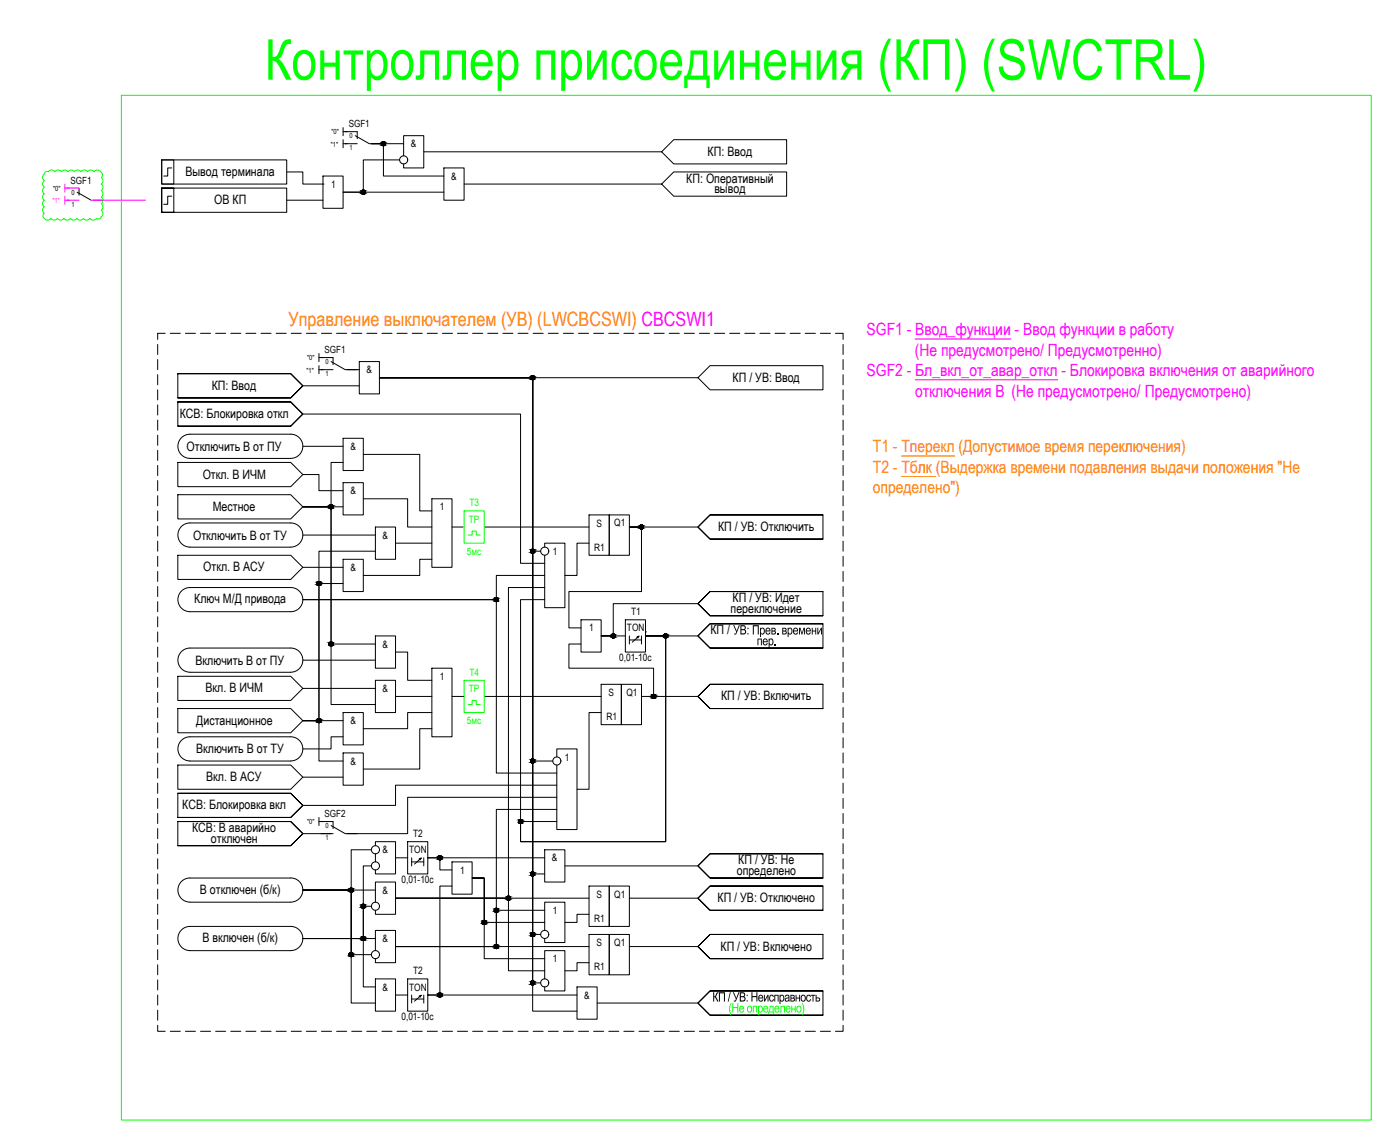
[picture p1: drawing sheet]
<svg xmlns="http://www.w3.org/2000/svg" width="827mm" height="674mm" viewBox="0 0 827 674" stroke-linecap="round" stroke-linejoin="round" font-family="sans-serif">
<!-- layer: 0 -->
<path d="M72 56h738v605h-738z" fill="none" stroke="#0f0" stroke-width=".59"/>
<path d="M541 200h56M541 224h84" fill="none" stroke="#f0f" stroke-width=".59"/>
<path d="M204 78h7v4M204 85h7M210 80l8 5h7M190 211h7v4M190 218h7M196 214l8 4h7M190 485h7v4M190 492h7M196 487l8 5h7" fill="none" stroke="#000" stroke-width=".59"/>
<!-- layer: 0 -->
<g fill="none" stroke="#000" stroke-width=".59">
<path d="M203 75v5M203 78h2M96 94h73v15h-73zM96 94h7v15h-7zM102 99h-3v5h-2M203 82v5M203 85h2M236 94h-21v19h-12h59M239 92v-12h11v19h-11v-2M239 85h-20h8v19h35M250 90h141M262 99h12v19h-12z"/>
<path d="M391 90l7-8h67v15h-67zM96 111v14h7v-14h-7h73v14h-73zM102 116h-3v5h-2M169 102h10v7h12M169 118h22M191 109h.1M191 104h12v19h-12zM274 109h117M391 109l7-7h67v14h-67zM98 197h-5v3M101 197h6M110 197h5"/>
<path d="M118 197h6M127 197h6M136 197h6M145 197h6M154 197h6M163 197h6M172 197h6M181 197h6M190 197h6M199 197h6M208 197h6M217 197h6"/>
<path d="M226 197h6M235 197h6M244 197h6M252 197h6M261 197h6M270 197h6M279 197h6M288 197h6M297 197h6M306 197h6M315 197h6M324 197h6"/>
<path d="M333 197h6M342 197h6M351 197h6M360 197h6M369 197h6M378 197h6M387 197h5M395 197h6M404 197h6M413 197h6M422 197h6M431 197h6"/>
<path d="M440 197h6M449 197h6M458 197h6M467 197h6M476 197h6M485 197h6M494 197h4v3M93 203v6M93 212v6M188 209v5M188 216v5M188 211h3"/>
<path d="M188 218h3M205 218h7M212 214h12v19h-12zM498 203v6M498 212v6M93 221v6M93 230v6M93 239v6M105 237v15h67l7-8-7-7h-67h67l7 7-7 8h-67M105 221v14h67l7-7-7-7h-67h67l7 7-7 7h-67M179 228h33M224 223h91v102h4"/>
<path d="M224 223h91v226h12M224 223h91v293h7M224 223h91v357h4M224 223h188M412 223l8-7h66v14h-66zM498 221v6M498 230v6M498 239v6M93 248v6M93 257v6M179 244h129v89h14M203 259h12v19h-12z"/>
<path d="M498 248v6M498 257v6M93 266v6M93 275v6M105 273h67l7 7-7 7h-67zM112 271h60M112 271a7 7 0 0 1-7-7 7 7 0 0 1 7-8h60a7 7 0 0 1 7 8 7 7 0 0 1-7 7M179 264h24M203 273h-7v26h-17h17v81h26M215 268h33v34h7M498 266v6M498 275v6"/>
<path d="M93 284v6M93 293v6M105 292h67l7 7-7 7h-67zM179 280h9v10h15M203 285h12v19h-12zM203 299h-24h17v117h26M215 295h26v16h14M255 295h12v40h-12zM498 284v6M498 293v6M93 302v6M93 311v6"/>
<path d="M93 320v5M179 316h43M222 311h12v19h-12zM267 311h7M286 311h62M348 304h12v24h-12zM360 304h12v24h-12zM412 311h-40h7v38h-43v22h7M486 304h-66l-8 7 8 7h66v-14h-66l-8 7 8 7h66M498 302v6M498 311v6M498 320v5"/>
<path d="M93 328v6M93 337v6M105 328h67l7 7-7 7h-67zM112 323h60M112 323a7 7 0 0 1-7-7 7 7 0 0 1 7-7h60a7 7 0 0 1 7 7 7 7 0 0 1-7 7M179 335h24M203 330h12v19h-12zM222 325h-34v101h-9M234 321h21M255 330h-7v10h-33M322 323v-2h12v38h-12v-31M322 340h-29v14h-114h114v103h36"/>
<path d="M348 321h-7v19h-7M498 328v6M498 337v6M93 346v6M93 355v6M108 349l2-2h2h60a7 7 0 0 1 7 7 7 7 0 0 1-7 7h-60a7 7 0 0 1-6-4 7 7 0 0 1 2-8zM203 345h-15v81h-9M322 354h-14v143h85v-121h-12h31M322 347h-22v183h-66M412 356h-50v20h-7h15M486 349h-66l-8 7 8 8h66v-15h-66l-8 7 8 8h66M498 346v6"/>
<path d="M498 355v6M93 364v6M93 373v6M222 376h12v19h-12zM343 366h12v19h-12zM370 366h11v19h-11zM372 376v4M372 378h7M376 376h2l-4 3M378 376l-1 1M379 376v4M381 373h.1"/>
<path d="M381 376h12v121h-85v-12h21M486 368h-66l-8 8 8 7h66v-15h-66l-8 8 8 7h66M498 364v6M498 373v6M93 382v6M93 391v6M93 400v6M105 399h67l7 8-7 7h-67zM108 384l2-1h2h60a7 7 0 0 1 7 7 7 7 0 0 1-7 7h-60a7 7 0 0 1-6-5 7 7 0 0 1 2-8zM179 390h43M234 385h7v17h14M255 395h12v40h-12z"/>
<path d="M343 380h-7v15h50v16h-7M498 382v6M498 391v6M498 400v6M93 409v6M93 418v6M105 418h67l7 8-7 7h-67zM179 407h43M222 402h12v19h-12zM234 411h21M267 411h7M286 411h69"/>
<path d="M355 404h12v24h-12zM367 404h12v24h-12zM386 411h26M486 404h-66l-8 7 8 7h66v-14h-66l-8 7 8 7h66M498 409v6M498 418v6M93 427v6M93 436v6M108 437l2-2h2h60a7 7 0 0 1 7 7 7 7 0 0 1-7 7h-60a7 7 0 0 1-6-4 7 7 0 0 1 2-8zM179 426h9v23h15M179 426h24M203 421h12v19h-12z"/>
<path d="M203 435h-7v7h-17M255 430h-7v24h-33M255 421h-14v9h-26M355 421h-7v45h-7M498 427v6M498 436v6M93 445v6M93 454v6M105 452h67l7 7-7 7h-67zM179 459h24M203 445h12v19h-12zM329 447v-5h12v48h-12v-38"/>
<path d="M498 445v6M498 454v6M93 462v6M93 471v6M105 468v15h67l7-7-7-8h-67h67l7 8-7 7h-67M329 464h-95v12h-55M329 471h-88v21h-36M329 478h-36v81h-59M498 462v6M498 471v6M93 480v6M93 489v6"/>
<path d="M93 498v6M105 485v14h67l7-7-7-7h-67h67l7 7-7 7h-67M179 492h17M188 483v4M188 485h3M222 499v-2h12v19h-12v-2M241 497h12v19h-12zM498 480v6M498 489v6M498 498v6M93 507v6M93 516v6"/>
<path d="M219 511h-4v43h-36h36v29h7M219 502h-11v24h-29h43M222 504v5M234 507h7M243 507v4M243 509h7M248 507h1l-4 3M249 507l-1 1M250 507v4M253 507h.1M253 507h7v7h7M253 507h69"/>
<path d="M267 509h12v19h-12zM322 502h12v19h-12zM334 511h78M486 504h-66l-8 7 8 7h66v-14h-66l-8 7 8 7h66M498 507v6M498 516v6M93 525v6M93 534v6M108 520l2-1 2-1h60a7 7 0 0 1 7 8 7 7 0 0 1-7 7h-60a7 7 0 0 1-6-5 7 7 0 0 1 2-8zM219 535h-4v19h-36h43M222 533v-12h12v19h-12v-2M234 530h66v43h22"/>
<path d="M234 530h114M267 523h-7v65h-7M322 538h-29v21h-59M348 523h12v24h-12zM348 540h-7v5h-7M360 523h12v24h-12zM372 530h40M486 523h-66l-8 7 8 8h66v-15h-66l-8 7 8 8h66M498 525v6M498 534v6M93 543v6M93 552v6"/>
<path d="M108 549l2-2h2h60a7 7 0 0 1 7 7 7 7 0 0 1-7 7h-60a7 7 0 0 1-6-4 7 7 0 0 1 2-8zM234 559h114M319 552h-4v-329h-91h91v374h26M322 549v-16h12v24h-12v-3M322 545h-36v-27h-7h7v48h36M348 552h12v24h-12zM360 552h12v24h-12zM372 559h40M486 552h-66l-8 7 8 7h66v-14h-66l-8 7 8 7h66M498 543v6M498 552v6M93 561v6"/>
<path d="M93 570v6M93 579v6M219 564h-11v-38h-29h29v66h14M222 561v-12h12v19h-12v-2M222 578h12v19h-12zM241 578h12v19h-12zM322 578v-17h12v24h-12v-2M348 568h-7v5h-7M498 561v6M498 570v6M498 579v6M93 588v5"/>
<path d="M93 597v5M234 588h7M243 588v4M243 590h7M248 588h1l-4 3M249 588l-1 1M250 588v4M253 588h.1M253 588h88M341 583h12v19h-12zM353 592h59M486 585h-66l-8 7 8 7h66v-14h-66l-8 7 8 7h66"/>
<path d="M498 588v5M498 597v5M93 605v4h5M101 609h6M110 609h5M118 609h6M127 609h6M136 609h6M145 609h6M154 609h6M163 609h6M172 609h6"/>
<path d="M181 609h6M190 609h6M199 609h6M208 609h6M217 609h6M226 609h6M235 609h6M244 609h6M252 609h6M261 609h6M270 609h6M279 609h6"/>
<path d="M288 609h6M297 609h6M306 609h6M315 609h6M324 609h6M333 609h6M342 609h6M351 609h6M360 609h6M369 609h6M378 609h6M387 609h5"/>
<path d="M395 609h6M404 609h6M413 609h6M422 609h6M431 609h6M440 609h6M449 609h6M458 609h6M467 609h6M476 609h6M485 609h6M498 605v4h-4"/>
<circle cx="227" cy="85" r="1.2"/>
<circle cx="239" cy="94" r="2.4"/>
<circle cx="215" cy="113" r="1.2"/>
<circle cx="315" cy="223" r="1.2"/>
<circle cx="196" cy="299" r="1.2"/>
<circle cx="379" cy="311" r="1.2"/>
<circle cx="315" cy="325" r="1.2"/>
<circle cx="322" cy="325" r="2.4"/>
<circle cx="188" cy="345" r="1.2"/>
<circle cx="293" cy="354" r="1.2"/>
<circle cx="362" cy="375" r="1.2"/>
<circle cx="393" cy="375" r="1.2"/>
<circle cx="196" cy="380" r="1.2"/>
<circle cx="386" cy="411" r="1.2"/>
<circle cx="188" cy="426" r="1.2"/>
<circle cx="315" cy="449" r="1.2"/>
<circle cx="329" cy="449" r="2.4"/>
<circle cx="308" cy="485" r="1.2"/>
<circle cx="222" cy="511" r="2.4"/>
<circle cx="222" cy="502" r="2.4"/>
<circle cx="260" cy="507" r="1.2"/>
<circle cx="315" cy="516" r="1.2"/>
<circle cx="208" cy="526" r="1.2"/>
<circle cx="215" cy="535" r="1.2"/>
<circle cx="222" cy="535" r="2.4"/>
<circle cx="293" cy="538" r="1.2"/>
<circle cx="300" cy="530" r="1.2"/>
<circle cx="215" cy="554" r="1.2"/>
<circle cx="286" cy="545" r="1.2"/>
<circle cx="293" cy="559" r="1.2"/>
<circle cx="315" cy="552" r="1.2"/>
<circle cx="322" cy="552" r="2.4"/>
<circle cx="208" cy="564" r="1.2"/>
<circle cx="222" cy="564" r="2.4"/>
<circle cx="260" cy="588" r="1.2"/>
<circle cx="315" cy="580" r="1.2"/>
<circle cx="322" cy="580" r="2.4"/>
</g>
<g fill="#000" stroke="#000" stroke-width=".59">
<path d="M226 86h1zM214 115h1zM214 112h1zM314 224h1zM314 222h1zM195 300h1zM379 312h1zM314 327h1zM314 324h1zM188 346h1zM293 355h1zM362 377h1z"/>
<path d="M393 377h1zM195 381h1zM386 412h1zM188 427h1zM314 451h1zM314 448h1zM307 486h1zM259 505h1zM314 517h1zM314 515h1zM207 527h1zM214 536h1z"/>
<path d="M214 534h1zM293 539h1zM300 532h1zM214 555h1zM214 553h1zM286 546h1zM314 553h1zM314 551h1zM207 565h1zM293 560h1zM314 579h1zM259 586h1z"/>
<path d="M314 582h1z"/>
<path d="M226 84h1zM226 84h1z"/>
<path d="M226 84h1zM226 84h1z"/>
<path d="M226 84h1zM226 84h1z"/>
<path d="M226 86h1zM226 86h1z"/>
<path d="M226 84h1zM226 84h1z"/>
<path d="M226 86h1zM226 86h1z"/>
<path d="M226 84h1zM226 84h1z"/>
<path d="M226 86h1zM226 86h1z"/>
<path d="M226 84h1zM226 84h1z"/>
<path d="M226 86h1zM226 86h1z"/>
<path d="M226 84h1zM226 84h1z"/>
<path d="M226 86h1zM226 86h1z"/>
<path d="M226 84h2zM226 84h2z"/>
<path d="M226 86h1zM226 86h1z"/>
<path d="M226 84h2zM226 84h2z"/>
<path d="M226 86h2zM226 86h1z"/>
<path d="M226 84h2zM226 84h2z"/>
<path d="M226 86h2zM226 86h2z"/>
<path d="M226 84h2zM226 84h2z"/>
<path d="M226 85h2zM226 85l2 1z"/>
<path d="M225 84l3 1zM225 84l3 1z"/>
<path d="M225 85h3zM225 85h3z"/>
<path d="M225 85h3zM225 85h3z"/>
<path d="M225 85h3zM225 85h3z"/>
<path d="M225 85h3zM225 85h3z"/>
<path d="M225 85h3zM225 85h3z"/>
<path d="M225 85h3zM225 85h3z"/>
<path d="M225 85h3zM225 85h3z"/>
<path d="M225 85h3zM225 85h3z"/>
<path d="M214 112h1zM214 112h1z"/>
<path d="M214 112h1zM214 112h1z"/>
<path d="M214 115h1zM214 115h1z"/>
<path d="M214 112h1zM214 112h1z"/>
<path d="M214 115h1zM214 115h1z"/>
<path d="M214 112l1 1zM214 112l1 1z"/>
<path d="M214 114h1zM214 114l1 1z"/>
<path d="M214 113h1zM214 113h1z"/>
<path d="M214 114h1zM214 114h1z"/>
<path d="M214 113h2zM214 113h2z"/>
<path d="M214 114h1zM214 114h1z"/>
<path d="M214 113h2zM214 113h2z"/>
<path d="M214 114h2zM214 114h1z"/>
<path d="M214 113h2zM214 113h2z"/>
<path d="M214 114h2zM214 114h2z"/>
<path d="M214 113h2zM214 113h2z"/>
<path d="M214 114h2zM214 114h2z"/>
<path d="M214 113h2zM214 113h2z"/>
<path d="M214 114h2zM214 114h2z"/>
<path d="M214 113h2zM214 113h2z"/>
<path d="M214 114h2zM214 114h2z"/>
<path d="M214 113h2zM214 113h2z"/>
<path d="M214 114h2zM214 114h2z"/>
<path d="M213 113h3zM213 113h3z"/>
<path d="M213 113h3zM213 113h3z"/>
<path d="M213 113l3 1zM213 113l3 1z"/>
<path d="M213 114h3zM213 114h3z"/>
<path d="M213 114h3zM213 114h3z"/>
<path d="M314 222h1zM314 222h1z"/>
<path d="M314 222h1zM314 222h1z"/>
<path d="M314 224h1zM314 224h1z"/>
<path d="M314 222h1zM314 222h1z"/>
<path d="M314 224h1zM314 224h1z"/>
<path d="M314 222h1zM314 222h1z"/>
<path d="M314 224h1zM314 224h1z"/>
<path d="M314 222h2zM314 222h2z"/>
<path d="M314 224h1zM314 224h1z"/>
<path d="M314 222h2zM314 222h2z"/>
<path d="M314 224h2zM314 224h1z"/>
<path d="M314 222h2zM314 222h2z"/>
<path d="M314 224h2zM314 224h2z"/>
<path d="M314 222h2zM314 222h2z"/>
<path d="M314 224h2zM314 224h2z"/>
<path d="M314 222l2 1zM314 222l2 1z"/>
<path d="M314 224h2zM314 224h2z"/>
<path d="M314 223h2zM314 223h2z"/>
<path d="M314 224h2zM314 224h2z"/>
<path d="M314 223h2zM314 223h2z"/>
<path d="M314 223h2zM314 223h2z"/>
<path d="M314 223l2 1zM314 223l2 1z"/>
<path d="M314 224h2zM314 224h2z"/>
<path d="M314 223h2zM314 223h2z"/>
<path d="M314 223h2zM314 223h2z"/>
<path d="M314 223h2zM314 223h2z"/>
<path d="M314 223h2zM314 223h2z"/>
<path d="M314 223h2zM314 223h2z"/>
<path d="M195 298h1zM195 298h1z"/>
<path d="M195 298h1zM195 298h1z"/>
<path d="M195 298h1zM195 298h1z"/>
<path d="M195 298h1zM195 298h1z"/>
<path d="M195 298h1zM195 298h1z"/>
<path d="M195 298h1zM195 298h1z"/>
<path d="M195 298h1zM195 298h1z"/>
<path d="M195 298l2 1zM195 298l2 1z"/>
<path d="M195 299h2zM195 299h2z"/>
<path d="M195 299h2zM195 299h2z"/>
<path d="M195 300h2zM195 300h2z"/>
<path d="M195 299h2zM195 299h2z"/>
<path d="M195 300h2zM195 300h2z"/>
<path d="M195 299h2zM195 299h2z"/>
<path d="M195 300h2zM195 300h2z"/>
<path d="M194 299h3zM194 299h3z"/>
<path d="M194 299h3zM194 299h3z"/>
<path d="M194 300h3zM194 300h3z"/>
<path d="M194 300h3zM194 300h3z"/>
<path d="M194 299h3zM194 299h3z"/>
<path d="M194 299h3zM194 299h3z"/>
<path d="M194 299h3zM194 299l3 1z"/>
<path d="M195 300h1zM195 300h1z"/>
<path d="M195 300h1zM195 300h1z"/>
<path d="M195 300h1zM195 300h1z"/>
<path d="M195 300h1zM195 300h1z"/>
<path d="M195 300h1zM195 300h1z"/>
<path d="M195 300h1zM195 300h1z"/>
<path d="M195 300h2zM195 300h1z"/>
<path d="M379 310h1zM379 310h1z"/>
<path d="M379 310h1zM378 310h2z"/>
<path d="M378 310h2zM378 310h2z"/>
<path d="M378 312h2zM378 312h2z"/>
<path d="M378 310h2zM378 310h2z"/>
<path d="M378 312h2zM378 312h2z"/>
<path d="M378 310h2zM378 310h2z"/>
<path d="M378 312h2zM378 312h2z"/>
<path d="M378 310h2zM378 310h2z"/>
<path d="M378 312h2zM378 312h2z"/>
<path d="M378 310l2 1zM378 310l2 1z"/>
<path d="M378 312h2zM378 312h2z"/>
<path d="M378 311h2zM378 311h2z"/>
<path d="M378 312h2zM378 312h2z"/>
<path d="M378 311h2zM378 311h2z"/>
<path d="M378 312h2zM378 312h2z"/>
<path d="M378 311h2zM378 311h2z"/>
<path d="M378 312h2zM378 312h2z"/>
<path d="M378 311h2zM378 311h2z"/>
<path d="M378 312h2zM378 312h2z"/>
<path d="M378 311h2zM378 311h2z"/>
<path d="M378 311h2zM378 311h2z"/>
<path d="M378 311h2zM378 311h2z"/>
<path d="M378 311h2zM378 311h2z"/>
<path d="M378 311h2zM378 311l2 1z"/>
<path d="M314 324h1zM314 324h1z"/>
<path d="M314 324h1zM314 324h1z"/>
<path d="M314 327h1zM314 327h1z"/>
<path d="M314 324h1zM314 324h1z"/>
<path d="M314 327h1zM314 327h1z"/>
<path d="M314 324l1 1zM314 325h1z"/>
<path d="M314 327h1zM314 327h1z"/>
<path d="M314 325h2zM314 325h2z"/>
<path d="M314 326h1zM314 326l1 1z"/>
<path d="M314 325h2zM314 325h2z"/>
<path d="M314 326h2zM314 326h1z"/>
<path d="M314 325h2zM314 325h2z"/>
<path d="M314 326h2zM314 326h2z"/>
<path d="M314 325h2zM314 325h2z"/>
<path d="M314 326h2zM314 326h2z"/>
<path d="M314 325h2zM314 325h2z"/>
<path d="M314 326h2zM314 326h2z"/>
<path d="M314 325h2zM314 325h2z"/>
<path d="M314 326h2zM314 326h2z"/>
<path d="M314 325h2zM314 325h2z"/>
<path d="M314 325h2zM314 325h2z"/>
<path d="M314 326h2zM314 326h2z"/>
<path d="M314 326h2zM314 326h2z"/>
<path d="M314 325h2zM314 325h2z"/>
<path d="M314 325h2zM314 325h2z"/>
<path d="M314 326h2zM314 326h2z"/>
<path d="M314 326h2zM314 326h2z"/>
<path d="M314 325h2zM314 325l2 1z"/>
<path d="M188 343h1zM188 343h1z"/>
<path d="M188 343h1zM188 343h1z"/>
<path d="M188 343h1zM188 343h1z"/>
<path d="M188 346h1zM188 346h1z"/>
<path d="M188 343l1 1zM188 344h1z"/>
<path d="M188 346h1zM188 346h1z"/>
<path d="M188 344h1zM188 344h1z"/>
<path d="M188 346h1zM188 346h1z"/>
<path d="M188 344h1zM188 344h1z"/>
<path d="M188 346h1zM188 346h1z"/>
<path d="M188 344h1zM188 344h1z"/>
<path d="M188 345h1zM188 345l1 1z"/>
<path d="M188 344h1zM188 344h1z"/>
<path d="M188 345h1zM188 345h1z"/>
<path d="M188 344h1zM188 344h1z"/>
<path d="M188 345h1zM188 345h1z"/>
<path d="M187 344h3zM187 344h3z"/>
<path d="M187 345h2zM187 345h2z"/>
<path d="M187 344h3zM187 344h3z"/>
<path d="M187 345h3zM187 345h2z"/>
<path d="M187 344h3zM187 344h3z"/>
<path d="M187 345h3zM187 345h3z"/>
<path d="M187 344h3zM187 344h3z"/>
<path d="M187 344h3zM187 344h3z"/>
<path d="M187 345h3zM187 345h3z"/>
<path d="M187 345h3zM187 345h3z"/>
<path d="M187 344l3 1zM187 344l3 1z"/>
<path d="M187 345h3zM187 345h3z"/>
<path d="M187 345h3zM187 345h3z"/>
<path d="M293 353h1zM293 353h1z"/>
<path d="M293 353h1zM293 353h1z"/>
<path d="M293 353h1zM293 353h1z"/>
<path d="M293 355h1zM293 355h1z"/>
<path d="M293 353h1zM293 353h1z"/>
<path d="M293 355h1zM293 355h1z"/>
<path d="M293 353h1zM293 353h1z"/>
<path d="M293 355h1zM293 355h1z"/>
<path d="M293 353h1zM293 353h1z"/>
<path d="M293 355h1zM293 355h1z"/>
<path d="M293 353h1zM293 353h1z"/>
<path d="M293 355h1zM293 355h1z"/>
<path d="M292 353h2zM292 353h2z"/>
<path d="M292 355h2zM292 355h2z"/>
<path d="M292 353h2zM292 353h2z"/>
<path d="M292 355h2zM292 355h2z"/>
<path d="M292 353l2 1zM292 353l2 1z"/>
<path d="M292 355h2zM292 355h2z"/>
<path d="M292 354h2zM292 354h2z"/>
<path d="M292 355h2zM292 355h2z"/>
<path d="M292 354h2zM292 354h2z"/>
<path d="M292 355h2zM292 355h2z"/>
<path d="M292 354h2zM292 354h2z"/>
<path d="M292 354h2zM292 354l2 1z"/>
<path d="M292 354h2zM292 354h2z"/>
<path d="M292 354h2zM292 354h2z"/>
<path d="M292 354h2zM292 354h2z"/>
<path d="M292 354h2zM292 354h2z"/>
<path d="M292 354h2zM292 354h2z"/>
<path d="M195 379h1zM195 379h1z"/>
<path d="M195 379h1zM195 379h1z"/>
<path d="M195 379h1zM195 379h1z"/>
<path d="M195 379h1zM195 379h1z"/>
<path d="M195 379h1zM195 379h1z"/>
<path d="M195 379h1zM195 379h1z"/>
<path d="M195 379h1zM195 379h1z"/>
<path d="M195 379l2 1zM195 379l2 1z"/>
<path d="M195 380h2zM195 380h2z"/>
<path d="M195 380h2zM195 380h2z"/>
<path d="M195 380h2zM195 380h2z"/>
<path d="M195 380h2zM195 380h2z"/>
<path d="M194 380h3zM194 380h3z"/>
<path d="M362 374h1zM362 374h1z"/>
<path d="M362 374h1zM362 374h1z"/>
<path d="M362 374h1zM362 374h1z"/>
<path d="M362 377h1zM362 377h1z"/>
<path d="M362 374l1 1zM362 375h1z"/>
<path d="M362 377h1zM362 377h1z"/>
<path d="M362 375h1zM362 375h1z"/>
<path d="M362 377h1zM362 377h1z"/>
<path d="M362 375h1zM362 375h1z"/>
<path d="M362 376h1zM362 376l1 1z"/>
<path d="M362 375h1zM362 375h1z"/>
<path d="M362 376h1zM362 376h1z"/>
<path d="M362 375h1zM362 375h1z"/>
<path d="M362 376h1zM362 376h1z"/>
<path d="M361 375h2zM361 375h2z"/>
<path d="M361 376h2zM361 376h2z"/>
<path d="M361 375h2zM361 375h2z"/>
<path d="M361 376h2zM361 376h2z"/>
<path d="M361 375h2zM361 375h2z"/>
<path d="M361 376h2zM361 376h2z"/>
<path d="M361 375h3zM361 375h3z"/>
<path d="M361 376h2zM361 376h2z"/>
<path d="M361 375h3zM361 375h3z"/>
<path d="M361 376h3zM361 376h2z"/>
<path d="M361 375h3zM361 375h3z"/>
<path d="M361 375l3 1zM361 375l3 1z"/>
<path d="M361 376h3zM361 376h3z"/>
<path d="M361 376h3zM361 376h3z"/>
<path d="M361 376h3zM361 376h3z"/>
<path d="M393 374h1zM393 374h1z"/>
<path d="M393 374h1zM393 374h1z"/>
<path d="M393 374h1zM393 374h1z"/>
<path d="M393 377h1zM393 377h1z"/>
<path d="M393 374l1 1zM393 374l1 1z"/>
<path d="M393 377h1zM393 377h1z"/>
<path d="M393 375h1zM393 375h1z"/>
<path d="M393 377h1zM393 377h1z"/>
<path d="M393 375h1zM393 375h1z"/>
<path d="M393 376h1zM393 376l1 1z"/>
<path d="M393 375h1zM393 375h1z"/>
<path d="M393 376h1zM393 376h1z"/>
<path d="M393 375h1zM393 375h1z"/>
<path d="M393 376h1zM393 376h1z"/>
<path d="M392 375h2zM392 375h2z"/>
<path d="M392 376h2zM392 376h2z"/>
<path d="M392 375h2zM392 375h2z"/>
<path d="M392 376h2zM392 376h2z"/>
<path d="M392 375h2zM392 375h2z"/>
<path d="M392 376h2zM392 376h2z"/>
<path d="M392 375h3zM392 375h3z"/>
<path d="M392 376h2zM392 376h2z"/>
<path d="M392 375h3zM392 375h3z"/>
<path d="M392 375h3zM392 375h3z"/>
<path d="M392 376h3zM392 376h3z"/>
<path d="M392 376h3zM392 376h2z"/>
<path d="M392 375l3 1zM392 375l3 1z"/>
<path d="M392 376h3zM392 376h3z"/>
<path d="M392 376h3zM392 376h3z"/>
<path d="M195 381h1zM195 381h1z"/>
<path d="M195 381h1zM195 381h1z"/>
<path d="M195 381h1zM195 381h1z"/>
<path d="M195 381h1zM195 381h1z"/>
<path d="M195 381h1zM195 381h1z"/>
<path d="M195 381h1zM195 381h1z"/>
<path d="M195 381h2zM195 381h1z"/>
<path d="M195 381h2zM195 381h2z"/>
<path d="M195 381h2zM195 381h2z"/>
<path d="M195 381h2zM195 381h2z"/>
<path d="M194 380h3zM194 380h3z"/>
<path d="M194 381h3zM194 381h3z"/>
<path d="M194 381h3zM194 381h3z"/>
<path d="M194 380h3zM194 380h3z"/>
<path d="M194 380h3zM194 380h3z"/>
<path d="M194 380h3zM194 380l3 1z"/>
<path d="M386 410h1zM386 410h1z"/>
<path d="M386 410h1zM386 410h1z"/>
<path d="M386 410h1zM386 410h1z"/>
<path d="M386 412h1zM386 412h1z"/>
<path d="M386 410h1zM386 410h1z"/>
<path d="M386 412h1zM386 412h1z"/>
<path d="M386 410h1zM385 410h2z"/>
<path d="M386 412h1zM386 412h1z"/>
<path d="M385 410h2zM385 410h2z"/>
<path d="M385 412h2zM385 412h2z"/>
<path d="M385 410l2 1zM385 410l2 1z"/>
<path d="M385 412h2zM385 412h2z"/>
<path d="M385 411h2zM385 411h2z"/>
<path d="M385 412h2zM385 412h2z"/>
<path d="M385 411h2zM385 411h2z"/>
<path d="M385 412h2zM385 412h2z"/>
<path d="M385 411h2zM385 411h2z"/>
<path d="M385 412h2zM385 412h2z"/>
<path d="M385 411h2zM385 411h2z"/>
<path d="M385 412h2zM385 412h2z"/>
<path d="M385 411h2zM385 411h2z"/>
<path d="M385 411h2zM385 411h2z"/>
<path d="M385 412h2zM385 412h2z"/>
<path d="M385 412h2zM385 412h2z"/>
<path d="M385 411h2zM385 411h2z"/>
<path d="M385 411h2zM385 411h2z"/>
<path d="M385 411h2zM385 411l2 1z"/>
<path d="M188 424h1zM188 424h1z"/>
<path d="M188 424h1zM188 424h1z"/>
<path d="M188 424h1zM188 424h1z"/>
<path d="M188 427h1zM188 427h1z"/>
<path d="M188 424l1 1zM188 424l1 1z"/>
<path d="M188 427h1zM188 427h1z"/>
<path d="M188 425h1zM188 425h1z"/>
<path d="M188 427h1zM188 427h1z"/>
<path d="M188 425h1zM188 425h1z"/>
<path d="M188 427h1zM188 427h1z"/>
<path d="M188 425h1zM188 425h1z"/>
<path d="M188 426h1zM188 426l1 1z"/>
<path d="M188 425h1zM188 425h1z"/>
<path d="M188 426h1zM188 426h1z"/>
<path d="M188 425h1zM188 425h1z"/>
<path d="M188 426h1zM188 426h1z"/>
<path d="M187 425h3zM187 425h3z"/>
<path d="M187 426h2zM187 426h2z"/>
<path d="M187 425h3zM187 425h3z"/>
<path d="M187 426h3zM187 426h2z"/>
<path d="M187 425h3zM187 425h3z"/>
<path d="M187 426h3zM187 426h3z"/>
<path d="M187 425h3zM187 425h3z"/>
<path d="M187 425h3zM187 425h3z"/>
<path d="M187 426h3zM187 426h3z"/>
<path d="M187 426h3zM187 426h3z"/>
<path d="M187 425l3 1zM187 425l3 1z"/>
<path d="M187 426h3zM187 426h3z"/>
<path d="M187 426h3zM187 426h3z"/>
<path d="M314 448h1zM314 448h1z"/>
<path d="M314 448h1zM314 448h1z"/>
<path d="M314 450h1zM314 450l1 1z"/>
<path d="M314 448h1zM314 448h1z"/>
<path d="M314 450h1zM314 450h1z"/>
<path d="M314 448h1zM314 448h1z"/>
<path d="M314 450h1zM314 450h1z"/>
<path d="M314 448h2zM314 448h2z"/>
<path d="M314 450h1zM314 450h1z"/>
<path d="M314 448l2 1zM314 448l2 1z"/>
<path d="M314 450h2zM314 450h1z"/>
<path d="M314 449h2zM314 449h2z"/>
<path d="M314 450h2zM314 450h2z"/>
<path d="M314 449h2zM314 449h2z"/>
<path d="M314 450h2zM314 450h2z"/>
<path d="M314 449h2zM314 449h2z"/>
<path d="M314 450h2zM314 450h2z"/>
<path d="M314 449h2zM314 449h2z"/>
<path d="M314 450h2zM314 450h2z"/>
<path d="M314 449h2zM314 449h2z"/>
<path d="M314 449h2zM314 449h2z"/>
<path d="M314 450h2zM314 450h2z"/>
<path d="M314 450h2zM314 450h2z"/>
<path d="M314 449h2zM314 449h2z"/>
<path d="M314 449h2zM314 449h2z"/>
<path d="M314 449l2 1zM314 449l2 1z"/>
<path d="M314 450h2zM314 450h2z"/>
<path d="M314 449h2zM314 449h2z"/>
<path d="M307 484h1zM307 484h1z"/>
<path d="M307 484h1zM307 484h1z"/>
<path d="M307 484h1zM307 484h1z"/>
<path d="M307 486h1zM307 486h1z"/>
<path d="M307 484h1zM307 484h1z"/>
<path d="M307 486h1zM307 486h1z"/>
<path d="M307 484h1zM307 484h1z"/>
<path d="M307 486h1zM307 486h1z"/>
<path d="M307 484h1zM307 484h1z"/>
<path d="M307 486h1zM307 486h1z"/>
<path d="M307 484h1zM307 484h1z"/>
<path d="M307 486h1zM307 486h1z"/>
<path d="M307 484h2zM307 484h2z"/>
<path d="M307 486h1zM307 486h1z"/>
<path d="M307 484h2zM307 484h2z"/>
<path d="M307 486h2zM307 486h1z"/>
<path d="M307 484l2 1zM307 484l2 1z"/>
<path d="M307 486h2zM307 486h2z"/>
<path d="M307 485h2zM307 485h2z"/>
<path d="M307 486h2zM307 486h2z"/>
<path d="M306 485h3zM306 485h3z"/>
<path d="M306 486h3zM306 486h3z"/>
<path d="M306 485h3zM306 485h3z"/>
<path d="M306 485h3zM306 485h3z"/>
<path d="M306 485h3zM306 485h3z"/>
<path d="M306 485h3zM306 485l3 1z"/>
<path d="M306 485h3zM306 485h3z"/>
<path d="M306 485h3zM306 485h3z"/>
<path d="M306 485h3zM306 485h3z"/>
<path d="M259 505l2 1zM259 506h2z"/>
<path d="M259 508h1zM259 508h1z"/>
<path d="M259 506h2zM259 506h2z"/>
<path d="M259 508h2zM259 508h1z"/>
<path d="M259 506h2zM259 506h2z"/>
<path d="M259 508h2zM259 508h2z"/>
<path d="M259 506h2zM259 506h2z"/>
<path d="M259 507h2zM259 507l2 1z"/>
<path d="M259 506h2zM259 506h2z"/>
<path d="M259 507h2zM259 507h2z"/>
<path d="M259 506h2zM259 506h2z"/>
<path d="M259 507h2zM259 507h2z"/>
<path d="M259 506h2zM259 506h2z"/>
<path d="M259 507h2zM259 507h2z"/>
<path d="M259 506h2zM259 506h2z"/>
<path d="M259 507h2zM259 507h2z"/>
<path d="M259 506h2zM259 506h2z"/>
<path d="M259 507h2zM259 507h2z"/>
<path d="M259 506h2zM259 506h2z"/>
<path d="M259 507h2zM259 507h2z"/>
<path d="M259 506h2zM259 506h2z"/>
<path d="M259 506l2 1zM259 506l2 1z"/>
<path d="M259 507h2zM259 507h2z"/>
<path d="M259 507h2zM259 507h2z"/>
<path d="M259 507h2zM259 507h2z"/>
<path d="M314 515h1zM314 515h1z"/>
<path d="M314 515h1zM314 515h1z"/>
<path d="M314 517h1zM314 517h1z"/>
<path d="M314 515h1zM314 515h1z"/>
<path d="M314 517h1zM314 517h1z"/>
<path d="M314 515h1zM314 515h1z"/>
<path d="M314 517h1zM314 517h1z"/>
<path d="M314 515h2zM314 515h2z"/>
<path d="M314 517h1zM314 517h1z"/>
<path d="M314 515h2zM314 515h2z"/>
<path d="M314 517h2zM314 517h1z"/>
<path d="M314 515h2zM314 515h2z"/>
<path d="M314 517h2zM314 517h2z"/>
<path d="M314 515h2zM314 515h2z"/>
<path d="M314 517h2zM314 517h2z"/>
<path d="M314 515l2 1zM314 515l2 1z"/>
<path d="M314 517h2zM314 517h2z"/>
<path d="M314 516h2zM314 516h2z"/>
<path d="M314 517h2zM314 517h2z"/>
<path d="M314 516h2zM314 516h2z"/>
<path d="M314 516h2zM314 516h2z"/>
<path d="M314 516l2 1zM314 516l2 1z"/>
<path d="M314 517h2zM314 517h2z"/>
<path d="M314 516h2zM314 516h2z"/>
<path d="M314 516h2zM314 516h2z"/>
<path d="M314 516h2zM314 516h2z"/>
<path d="M314 516h2zM314 516h2z"/>
<path d="M314 516h2zM314 516h2z"/>
<path d="M207 524h1zM207 524h1z"/>
<path d="M207 524h1zM207 524h1z"/>
<path d="M207 524l1 1zM207 525h1z"/>
<path d="M207 527h1zM207 527h1z"/>
<path d="M207 525h1zM207 525h1z"/>
<path d="M207 527h1zM207 527h1z"/>
<path d="M207 525h1zM207 525h1z"/>
<path d="M207 527h1zM207 527h1z"/>
<path d="M207 525h1zM207 525h1z"/>
<path d="M207 527h1zM207 527h1z"/>
<path d="M207 525h1zM207 525h1z"/>
<path d="M207 527h1zM207 527h1z"/>
<path d="M207 525h1zM207 525h1z"/>
<path d="M207 526h1zM207 526l1 1z"/>
<path d="M207 525h2zM207 525h2z"/>
<path d="M207 526h1zM207 526h1z"/>
<path d="M207 525h2zM207 525h2z"/>
<path d="M207 526h2zM207 526h1z"/>
<path d="M206 525h3zM206 525h3z"/>
<path d="M206 526h3zM206 526h3z"/>
<path d="M206 525h3zM206 525h3z"/>
<path d="M206 526h3zM206 526h3z"/>
<path d="M206 525h3zM206 525h3z"/>
<path d="M206 526h3zM206 526h3z"/>
<path d="M206 525l3 1zM206 525l3 1z"/>
<path d="M206 526h3zM206 526h3z"/>
<path d="M206 526h3zM206 526h3z"/>
<path d="M206 526h3zM206 526h3z"/>
<path d="M206 526h3zM206 526h3z"/>
<path d="M214 534h1zM214 534h1z"/>
<path d="M214 534h1zM214 534h1z"/>
<path d="M214 536h1zM214 536h1z"/>
<path d="M214 534h1zM214 534h1z"/>
<path d="M214 536h1zM214 536h1z"/>
<path d="M214 534h1zM214 534h1z"/>
<path d="M214 536h1zM214 536h1z"/>
<path d="M214 534h1zM214 534h1z"/>
<path d="M214 536h1zM214 536h1z"/>
<path d="M214 534h2zM214 534h2z"/>
<path d="M214 536h1zM214 536h1z"/>
<path d="M214 534h2zM214 534h2z"/>
<path d="M214 536h2zM214 536h1z"/>
<path d="M214 534h2zM214 534h2z"/>
<path d="M214 536h2zM214 536h2z"/>
<path d="M214 534l2 1zM214 534l2 1z"/>
<path d="M214 536h2zM214 536h2z"/>
<path d="M214 535h2zM214 535h2z"/>
<path d="M214 536h2zM214 536h2z"/>
<path d="M214 535h2zM214 535h2z"/>
<path d="M214 536h2zM214 536h2z"/>
<path d="M214 535h2zM214 535h2z"/>
<path d="M214 535h2zM214 535l2 1z"/>
<path d="M213 535h3zM213 535h3z"/>
<path d="M213 535h3zM213 535h3z"/>
<path d="M213 535h3zM213 535h3z"/>
<path d="M213 535h3zM213 535h3z"/>
<path d="M213 535h3zM213 535h3z"/>
<path d="M293 536h1zM293 536h1z"/>
<path d="M293 536h1zM293 536h1z"/>
<path d="M293 536h1zM293 536h1z"/>
<path d="M293 539h1zM293 539h1z"/>
<path d="M293 536h1zM293 536h1z"/>
<path d="M293 539h1zM293 539h1z"/>
<path d="M293 536l1 1zM293 536l1 1z"/>
<path d="M293 539h1zM293 539h1z"/>
<path d="M293 537h1zM293 537h1z"/>
<path d="M293 539h1zM293 539h1z"/>
<path d="M293 537h1zM292 537h2z"/>
<path d="M293 538h1zM293 538l1 1z"/>
<path d="M292 537h2zM292 537h2z"/>
<path d="M292 538h2zM292 538h2z"/>
<path d="M292 537h2zM292 537h2z"/>
<path d="M292 538h2zM292 538h2z"/>
<path d="M292 537h2zM292 537h2z"/>
<path d="M292 538h2zM292 538h2z"/>
<path d="M292 537h2zM292 537h2z"/>
<path d="M292 538h2zM292 538h2z"/>
<path d="M292 537h2zM292 537h2z"/>
<path d="M292 538h2zM292 538h2z"/>
<path d="M292 537h2zM292 537h2z"/>
<path d="M292 538h2zM292 538h2z"/>
<path d="M292 537h2zM292 537h2z"/>
<path d="M292 537l2 1zM292 537l2 1z"/>
<path d="M292 538h2zM292 538h2z"/>
<path d="M292 538h2zM292 538h2z"/>
<path d="M292 538h2zM292 538h2z"/>
<path d="M300 529h1zM300 529h1z"/>
<path d="M300 529h1zM300 529h1z"/>
<path d="M300 529h1zM300 529h1z"/>
<path d="M300 532h1zM300 532h1z"/>
<path d="M300 529h1zM300 529h1z"/>
<path d="M300 531h1zM300 531l1 1z"/>
<path d="M300 529h1zM300 529h1z"/>
<path d="M300 531h1zM300 531h1z"/>
<path d="M300 529h1zM300 529h1z"/>
<path d="M300 531h1zM300 531h1z"/>
<path d="M300 529l1 1zM300 529l1 1z"/>
<path d="M300 531h1zM300 531h1z"/>
<path d="M300 530h1zM300 530h1z"/>
<path d="M300 531h1zM300 531h1z"/>
<path d="M300 530h1zM300 530h1z"/>
<path d="M300 531h1zM300 531h1z"/>
<path d="M299 530h3zM299 530h3z"/>
<path d="M299 531h2zM299 531h2z"/>
<path d="M299 530h3zM299 530h3z"/>
<path d="M299 531h3zM299 531h2z"/>
<path d="M299 530h3zM299 530h3z"/>
<path d="M299 531h3zM299 531h3z"/>
<path d="M299 530h3zM299 530h3z"/>
<path d="M299 530h3zM299 530h3z"/>
<path d="M299 531h3zM299 531h3z"/>
<path d="M299 531h3zM299 531h3z"/>
<path d="M299 530h3zM299 530h3z"/>
<path d="M299 530l3 1zM299 530l3 1z"/>
<path d="M299 531h3zM299 531h3z"/>
<path d="M214 553h1zM214 553h1z"/>
<path d="M214 553h1zM214 553h1z"/>
<path d="M214 555h1zM214 555h1z"/>
<path d="M214 553h1zM214 553h1z"/>
<path d="M214 555h1zM214 555h1z"/>
<path d="M214 553h1zM214 553h1z"/>
<path d="M214 555h1zM214 555h1z"/>
<path d="M214 553h1zM214 553h1z"/>
<path d="M214 555h1zM214 555h1z"/>
<path d="M214 553h2zM214 553h2z"/>
<path d="M214 555h1zM214 555h1z"/>
<path d="M214 553h2zM214 553h2z"/>
<path d="M214 555h2zM214 555h1z"/>
<path d="M214 553l2 1zM214 553l2 1z"/>
<path d="M214 555h2zM214 555h2z"/>
<path d="M214 554h2zM214 554h2z"/>
<path d="M214 555h2zM214 555h2z"/>
<path d="M214 554h2zM214 554h2z"/>
<path d="M214 555h2zM214 555h2z"/>
<path d="M214 554h2zM214 554h2z"/>
<path d="M214 555h2zM214 555h2z"/>
<path d="M214 554h2zM214 554h2z"/>
<path d="M214 555h2zM214 555h2z"/>
<path d="M213 554h3zM213 554h3z"/>
<path d="M213 554h3zM213 554h3z"/>
<path d="M213 554h3zM213 554h3z"/>
<path d="M213 554h3zM213 554h3z"/>
<path d="M213 554h3zM213 554l3 1z"/>
<path d="M286 543l1 1zM286 544h1z"/>
<path d="M286 544h1zM286 544h1z"/>
<path d="M286 544h1zM286 544h1z"/>
<path d="M286 546h1zM286 546h1z"/>
<path d="M286 544h1zM286 544h1z"/>
<path d="M286 546h1zM286 546h1z"/>
<path d="M285 544h2zM285 544h2z"/>
<path d="M285 546h2zM285 546h2z"/>
<path d="M285 544h2zM285 544h2z"/>
<path d="M285 546h2zM285 546h2z"/>
<path d="M285 544h2zM285 544h2z"/>
<path d="M285 545h2zM285 545l2 1z"/>
<path d="M285 544h2zM285 544h2z"/>
<path d="M285 545h2zM285 545h2z"/>
<path d="M285 544h2zM285 544h2z"/>
<path d="M285 545h2zM285 545h2z"/>
<path d="M285 544h2zM285 544h2z"/>
<path d="M285 545h2zM285 545h2z"/>
<path d="M285 544h2zM285 544h2z"/>
<path d="M285 545h2zM285 545h2z"/>
<path d="M285 544h2zM285 544h2z"/>
<path d="M285 545h2zM285 545h2z"/>
<path d="M285 544l2 1zM285 544l2 1z"/>
<path d="M285 545h2zM285 545h2z"/>
<path d="M285 545h2zM285 545h2z"/>
<path d="M285 545h2zM285 545h2z"/>
<path d="M285 545h2zM285 545h2z"/>
<path d="M293 558h1zM293 558h1z"/>
<path d="M293 558h1zM293 558h1z"/>
<path d="M293 558h1zM293 558h1z"/>
<path d="M293 558h1zM293 558h1z"/>
<path d="M293 558h1zM293 558h1z"/>
<path d="M293 558h1zM293 558h1z"/>
<path d="M293 560h1zM293 560h1z"/>
<path d="M293 558h1zM293 558h1z"/>
<path d="M293 560h1zM293 560h1z"/>
<path d="M292 558h2zM292 558h2z"/>
<path d="M292 560h2zM292 560h2z"/>
<path d="M292 558h2zM292 558h2z"/>
<path d="M292 560h2zM292 560h2z"/>
<path d="M292 558h2zM292 558h2z"/>
<path d="M292 560h2zM292 560h2z"/>
<path d="M292 558l2 1zM292 558l2 1z"/>
<path d="M292 560h2zM292 560h2z"/>
<path d="M292 559h2zM292 559h2z"/>
<path d="M292 559h2zM292 559l2 1z"/>
<path d="M292 559h2zM292 559h2z"/>
<path d="M292 559h2zM292 559h2z"/>
<path d="M292 559h2zM292 559h2z"/>
<path d="M292 559h2zM292 559h2z"/>
<path d="M292 559h2zM292 559h2z"/>
<path d="M292 559h2zM292 559h2z"/>
<path d="M292 559h2zM292 559h2z"/>
<path d="M314 551h1zM314 551h1z"/>
<path d="M314 551h1zM314 551h1z"/>
<path d="M314 553h1zM314 553h1z"/>
<path d="M314 551h1zM314 551h1z"/>
<path d="M314 553h1zM314 553h1z"/>
<path d="M314 551h1zM314 551h1z"/>
<path d="M314 553h1zM314 553h1z"/>
<path d="M314 551h2zM314 551h2z"/>
<path d="M314 553h1zM314 553h1z"/>
<path d="M314 551h2zM314 551h2z"/>
<path d="M314 553h2zM314 553h1z"/>
<path d="M314 551h2zM314 551h2z"/>
<path d="M314 553h2zM314 553h2z"/>
<path d="M314 551h2zM314 551h2z"/>
<path d="M314 553h2zM314 553h2z"/>
<path d="M314 551h2zM314 551h2z"/>
<path d="M314 552h2zM314 552l2 1z"/>
<path d="M314 551h2zM314 551h2z"/>
<path d="M314 552h2zM314 552h2z"/>
<path d="M314 551l2 1zM314 551l2 1z"/>
<path d="M314 552h2zM314 552h2z"/>
<path d="M314 552h2zM314 552h2z"/>
<path d="M314 552h2zM314 552h2z"/>
<path d="M314 552h2zM314 552h2z"/>
<path d="M314 552h2zM314 552h2z"/>
<path d="M314 552h2zM314 552h2z"/>
<path d="M314 552h2zM314 552h2z"/>
<path d="M314 552h2zM314 552h2z"/>
<path d="M207 563h1zM207 563h1z"/>
<path d="M207 563h1zM207 563h1z"/>
<path d="M207 563h1zM207 563h1z"/>
<path d="M207 565h1zM207 565h1z"/>
<path d="M207 563h1zM207 563h1z"/>
<path d="M207 565h1zM207 565h1z"/>
<path d="M207 563h1zM207 563h1z"/>
<path d="M207 565h1zM207 565h1z"/>
<path d="M207 563h1zM207 563h1z"/>
<path d="M207 565h1zM207 565h1z"/>
<path d="M207 563h1zM207 563h1z"/>
<path d="M207 565h1zM207 565h1z"/>
<path d="M207 563h1zM207 563h1z"/>
<path d="M207 565h1zM207 565h1z"/>
<path d="M207 563h2zM207 563h2z"/>
<path d="M207 564h1zM207 564l1 1z"/>
<path d="M207 563h2zM207 563h2z"/>
<path d="M207 564h2zM207 564h1z"/>
<path d="M206 563h3zM206 563h3z"/>
<path d="M206 564h3zM206 564h3z"/>
<path d="M206 563h3zM206 563h3z"/>
<path d="M206 564h3zM206 564h3z"/>
<path d="M206 563l3 1zM206 563l3 1z"/>
<path d="M206 564h3zM206 564h3z"/>
<path d="M206 564h3zM206 564h3z"/>
<path d="M206 564h3zM206 564h3z"/>
<path d="M206 564h3zM206 564h3z"/>
<path d="M206 564h3zM206 564h3z"/>
<path d="M206 564h3zM206 564h3z"/>
<path d="M293 560h1zM293 560h1z"/>
<path d="M293 560h1zM293 560h1z"/>
<path d="M293 560h1zM293 560h1z"/>
<path d="M314 579h1zM314 579h1z"/>
<path d="M314 579h1zM314 579h1z"/>
<path d="M314 579h1zM314 579h1z"/>
<path d="M314 579h1zM314 579h1z"/>
<path d="M314 579l2 1zM314 579l2 1z"/>
<path d="M314 580h2zM314 580h2z"/>
<path d="M314 580h2zM314 580h2z"/>
<path d="M314 580h2zM314 580h2z"/>
<path d="M314 580h2zM314 580h2z"/>
<path d="M314 580h2zM314 580h2z"/>
<path d="M314 580h2zM314 580h2z"/>
<path d="M259 586l2 1zM259 587h2z"/>
<path d="M259 589h1zM259 589h1z"/>
<path d="M259 587h2zM259 587h2z"/>
<path d="M259 589h2zM259 589h1z"/>
<path d="M259 587h2zM259 587h2z"/>
<path d="M259 589h2zM259 589h2z"/>
<path d="M259 587h2zM259 587h2z"/>
<path d="M259 588h2zM259 588l2 1z"/>
<path d="M259 587h2zM259 587h2z"/>
<path d="M259 588h2zM259 588h2z"/>
<path d="M259 587h2zM259 587h2z"/>
<path d="M259 588h2zM259 588h2z"/>
<path d="M259 587h2zM259 587h2z"/>
<path d="M259 588h2zM259 588h2z"/>
<path d="M259 587h2zM259 587h2z"/>
<path d="M259 588h2zM259 588h2z"/>
<path d="M259 587h2zM259 587h2z"/>
<path d="M259 588h2zM259 588h2z"/>
<path d="M259 587h2zM259 587h2z"/>
<path d="M259 588h2zM259 588h2z"/>
<path d="M259 587h2zM259 587h2z"/>
<path d="M259 587l2 1zM259 587l2 1z"/>
<path d="M259 588h2zM259 588h2z"/>
<path d="M259 588h2zM259 588h2z"/>
<path d="M259 588h2zM259 588h2z"/>
<path d="M314 582h1zM314 582h1z"/>
<path d="M314 581h1zM314 581l1 1z"/>
<path d="M314 581h1zM314 581h1z"/>
<path d="M314 581h1zM314 581h1z"/>
<path d="M314 581h2zM314 581h1z"/>
<path d="M314 581h2zM314 581h2z"/>
<path d="M314 581h2zM314 581h2z"/>
<path d="M314 581h2zM314 581h2z"/>
<path d="M314 581h2zM314 581h2z"/>
<path d="M314 580h2zM314 580h2z"/>
<path d="M314 581h2zM314 581h2z"/>
<path d="M314 581h2zM314 581h2z"/>
<path d="M314 580h2zM314 580h2z"/>
<path d="M314 580h2zM314 580h2z"/>
<path d="M314 580l2 1zM314 580l2 1z"/>
<path d="M314 581h2zM314 581h2z"/>
<path d="M314 580h2zM314 580h2z"/>
</g>
<g fill="#000">
<path d="M483 371h1v3l1-3h1v4h-1v-3l-1 3h-1zM477 588l1-1 1 1v1l-1-1-1 1v2l2-1-1 1h-1l-1-1zM479 587h3v1h-1v3h-1v-3h-1z"/>
<path d="M482 587h1v2l2 1-1 1h-2zM483 590v1h1v-1z"/>
</g>
<path d="M533 269h31M533 281h20" fill="none" stroke="#ff7f00" stroke-width=".59"/>
<g fill="#0f0">
<path d="M468 594v2h2v-2v4v-2h-2v2z"/>
<path d="M465 594h1l1 1v1h-2l1 1h1l-1 1h-1l-1-1zM465 595v1h2l-1-2z"/>
<path d="M471 594h1l1 1 1 2-1 1h-1l-1-1zM471 595v2h1h1v-2l-1-1z"/>
</g>
<path d="M26 107a3 3 0 0 1 0-5l1-1h2a2.4 2.4 0 0 1 3 0 2.4 2.4 0 0 1 4 0 2.4 2.4 0 0 1 4 0 2.4 2.4 0 0 1 4 0 2.4 2.4 0 0 1 4 0 2.4 2.4 0 0 1 4 0 2.4 2.4 0 0 1 4 0 2.8 2.8 0 0 1 3 0 2.8 2.8 0 0 1 1 4 2.4 2.4 0 0 1 0 4 2.4 2.4 0 0 1 0 4 2.4 2.4 0 0 1 0 3 2.4 2.4 0 0 1 0 4 2.4 2.4 0 0 1 0 4 3 3 0 0 1 0 4 3 3 0 0 1-3 1 2.4 2.4 0 0 1-4 0 2.4 2.4 0 0 1-4 0 2.4 2.4 0 0 1-4 0 2.4 2.4 0 0 1-3 0 2.4 2.4 0 0 1-4 0 2.4 2.4 0 0 1-4 0 2.3 2.3 0 0 1-4 0 2.5 2.5 0 0 1-3 0 2.5 2.5 0 0 1-1-3 2.3 2.3 0 0 1 0-4 2.4 2.4 0 0 1 0-4 2.4 2.4 0 0 1 0-4 2.4 2.4 0 0 1 0-3 2.4 2.4 0 0 1 0-4M274 302h12v19h-12zM277 316h2v-2h2v2h3M274 402h12v19h-12zM277 416h2v-2h2v2h3" fill="none" stroke="#0f0" stroke-width=".59"/>
<path d="M38 118h3M38 109v4M38 116v5M38 111h3M55 118h31" fill="none" stroke="#f0f" stroke-width=".59"/>
<path d="M46 113l8 5M47 111v4" fill="none" stroke="#000" stroke-width=".59"/>
<path d="M40 118h7M40 111h7M54 118h7" fill="none" stroke="#f0f" stroke-width=".59"/>
<text font-size="33.3" fill="#0f0" x="156" y="47">Контроллер присоединения (КП) (SWCTRL)</text>
<text font-size="11.6" fill="#ff7f00" x="170" y="193">Управление выключателем (УВ) (LWCBCSWI) CBCSWI1</text>
<g font-size="10" fill="#f0f">
<text x="512" y="198">SGF1 - Ввод_функции - Ввод функции в работу</text>
<text x="541" y="210">(Не предусмотрено/ Предусмотренно)</text>
<text x="512" y="222">SGF2 - Бл_вкл_от_авар_откл - Блокировка включения от аварийного</text>
<text x="541" y="234">отключения В (Не предусмотрено/ Предусмотрено)</text>
</g>
<g font-size="10" fill="#ff7f00">
<text x="516" y="267">Т1 - Тперекл (Допустимое время переключения)</text>
<text x="516" y="279">Т2 - Тблк (Выдержка времени подавления выдачи положения &quot;Не</text>
<text x="516" y="291">определено&quot;)</text>
</g>
<g font-size="7.7">
<text x="418" y="92">КП: Ввод</text>
<text x="110" y="104">Вывод терминала</text>
<text x="406" y="108">КП: Оперативный</text>
<text x="422" y="114">вывод</text>
<text x="127" y="121">ОВ КП</text>
<text x="433" y="225">КП / УВ: Ввод</text>
<text x="125" y="230">КП: Ввод</text>
<text x="106" y="247">КСВ: Блокировка откл</text>
<text x="110" y="266">Отключить В от ПУ</text>
<text x="120" y="283">Откл. В ИЧМ</text>
<text x="126" y="302">Местное</text>
<text x="424" y="314">КП / УВ: Отключить</text>
<text x="114" y="319">Отключить В от ТУ</text>
<text x="120" y="337">Откл. В АСУ</text>
<text x="115" y="356">Ключ М/Д привода</text>
<text x="433" y="356">КП / УВ: Идет</text>
<text x="432" y="362">переключение</text>
<text x="420" y="375">КП /</text>
<text x="433" y="375">УВ: Прев . времени</text>
<text x="447" y="381">пер</text>
<text x="457" y="381">.</text>
<text x="116" y="392">Включить В от ПУ</text>
<text x="121" y="409">Вкл. В ИЧМ</text>
<text x="426" y="414">КП / УВ: Включить</text>
<text x="116" y="428">Дистанционное</text>
<text x="116" y="445">Включить В от ТУ</text>
<text x="122" y="461">Вкл. В АСУ</text>
<text x="108" y="478">КСВ: Блокировка вкл</text>
<text x="114" y="491">КСВ: В аварийно</text>
<text x="125" y="498">отключен</text>
<text x="436" y="510">КП / УВ: Не</text>
<text x="435" y="517">определено</text>
<text x="118" y="528">В отключен (б/к)</text>
<text x="424" y="533">КП / УВ: Отключено</text>
<text x="120" y="556">В включен (б/к)</text>
<text x="426" y="561">КП / УВ: Включено</text>
<text x="421" y="591">КП</text>
<text x="430" y="591">/УВ:Неисправность</text>
</g>
<g font-size="7.7" fill="#0f0">
<text x="430" y="598">(Не определено</text>
<text x="474" y="598">)</text>
</g>
<g font-size="6">
<text x="243" y="87">&amp;</text>
<text x="267" y="106">&amp;</text>
<text x="196" y="111">1</text>
<text x="217" y="220">&amp;</text>
<text x="207" y="266">&amp;</text>
<text x="207" y="292">&amp;</text>
<text x="260" y="301">1</text>
<text x="352" y="311">S</text>
<text x="363" y="311">Q1</text>
<text x="226" y="318">&amp;</text>
<text x="327" y="328">1</text>
<text x="351" y="325">R1</text>
<text x="207" y="337">&amp;</text>
<text x="373" y="363">T1</text>
<text x="348" y="373">1</text>
<text x="370" y="373">TON</text>
<text x="226" y="382">&amp;</text>
<text x="366" y="390">0,01-10с</text>
<text x="260" y="402">1</text>
<text x="226" y="409">&amp;</text>
<text x="360" y="411">S</text>
<text x="370" y="411">Q1</text>
<text x="358" y="425">R1</text>
<text x="207" y="428">&amp;</text>
<text x="334" y="449">1</text>
<text x="207" y="452">&amp;</text>
<text x="244" y="494">T2</text>
<text x="226" y="504">&amp;</text>
<text x="242" y="504">TON</text>
<text x="326" y="509">&amp;</text>
<text x="272" y="516">1</text>
<text x="237" y="521">0,01-10с</text>
<text x="226" y="528">&amp;</text>
<text x="352" y="530">S</text>
<text x="363" y="530">Q1</text>
<text x="327" y="540">1</text>
<text x="351" y="544">R1</text>
<text x="226" y="556">&amp;</text>
<text x="352" y="559">S</text>
<text x="363" y="559">Q1</text>
<text x="327" y="568">1</text>
<text x="244" y="575">T2</text>
<text x="351" y="573">R1</text>
<text x="226" y="585">&amp;</text>
<text x="242" y="585">TON</text>
<text x="345" y="590">&amp;</text>
<text x="237" y="602">0,01-10с</text>
</g>
<g font-size="6" fill="#0f0">
<text x="277" y="299">T3</text>
<text x="277" y="309">TP</text>
<text x="276" y="328">5мс</text>
<text x="277" y="399">T4</text>
<text x="277" y="409">TP</text>
<text x="276" y="428">5мс</text>
</g>
<g font-size="5.8">
<text x="206" y="75">SGF1</text>
<text x="42" y="108">SGF1</text>
<text x="192" y="208">SGF1</text>
<text x="192" y="482">SGF2</text>
</g>
<g font-size="4.2">
<text x="196" y="79">&quot;0&quot;</text>
<text x="207" y="82">0</text>
<text x="195" y="87">&quot;1&quot;</text>
<text x="207" y="89">1</text>
<text x="31" y="113">&quot;0&quot;</text>
<text x="42" y="115">0</text>
<text x="42" y="122">1</text>
<text x="182" y="213">&quot;0&quot;</text>
<text x="192" y="215">0</text>
<text x="181" y="220">&quot;1&quot;</text>
<text x="192" y="222">1</text>
<text x="182" y="487">&quot;0&quot;</text>
<text x="192" y="489">0</text>
<text x="192" y="496">1</text>
</g>
<text font-size="4.2" fill="#f0f" x="31" y="120">&quot;1&quot;</text>
</svg>
